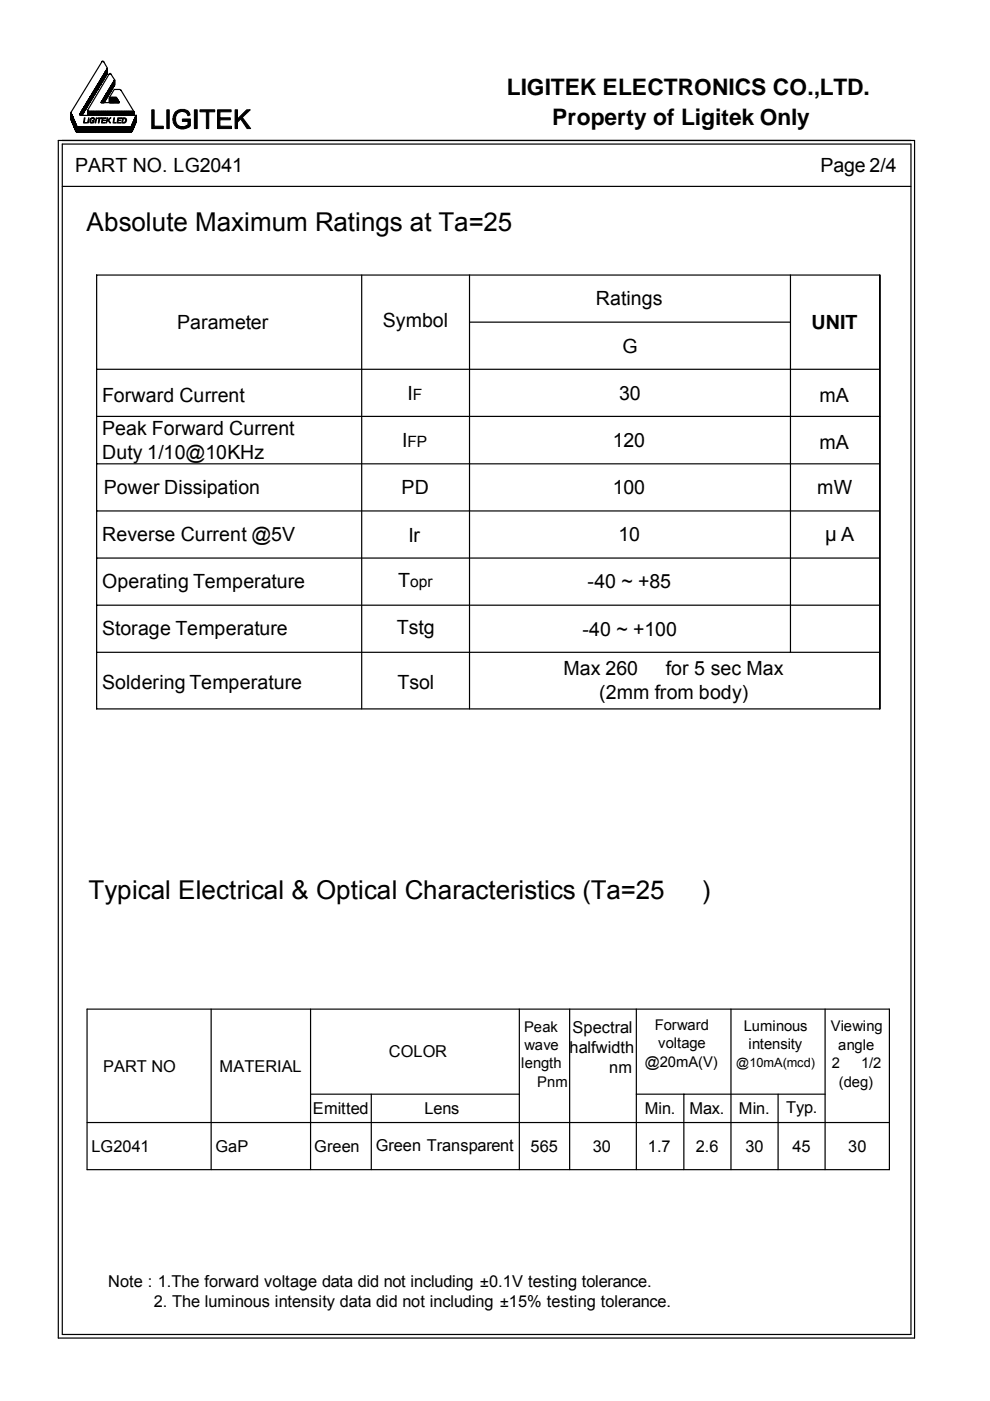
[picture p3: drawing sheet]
<svg xmlns="http://www.w3.org/2000/svg" width="210mm" height="297mm" viewBox="0 0 210 297" stroke-linecap="round" stroke-linejoin="round" font-family="sans-serif">
<g fill="#000" stroke="#000" stroke-width=".21">
<path d="M17.9 25h.1l-.1 1 .5 .1h-.7z" fill-rule="evenodd"/>
<path d="M18.8 25l-.1 1.1h-.2z" fill-rule="evenodd"/>
<path d="M19.3 25.1h.7h-.4l-.4 .2v.6l.3 .1-.5-.1v-.6z" fill-rule="evenodd"/>
<path d="M19.5 25.7l.5-.1-.1 .4-.7 .1-.1-.1 .7-.1v-.2z" fill-rule="evenodd"/>
<path d="M19.6 25.1h.4l.1 .2z" fill-rule="evenodd"/>
<path d="M20.4 25l-.1 1.1h-.1z" fill-rule="evenodd"/>
<path d="M20.7 25h.9l-.1 .1h-.3l-.2 1h-.2l.2-1h-.3z" fill-rule="evenodd"/>
<path d="M21.7 25h.8l-.1 .1h-.6v.4l.6 .1h-.6l-.1 .4 .7 .1h-.9z" fill-rule="evenodd"/>
<path d="M22.7 25h.2l-.1 .5 .1 .1-.4 .5z" fill-rule="evenodd"/>
<path d="M22.8 25.5l.7-.5-.5 .4 .5 .7h-.2z" fill-rule="evenodd"/>
<path d="M24.1 25h.2l-.2 1 .5 .1h-.6z" fill-rule="evenodd"/>
<path d="M25 25h.8l-.1 .1h-.6v.4l.6 .1h-.6l-.1 .4 .7 .1h-.9z" fill-rule="evenodd"/>
<path d="M26 25l.7 .1h-.5l-.2 .9h.6l-.2 .1h-.6z" fill-rule="evenodd"/>
<path d="M26.3 25.1h.4a.45 .45 0 0 1-.1 .8l-.6 .1 .5-.1 .2-.2v-.5z" fill-rule="evenodd"/>
<path d="M32.2 23.3h.5v3.5h1.9v.5h-2.4z" fill-rule="evenodd"/>
<path d="M35.4 23.3h.5v4h-.5z" fill-rule="evenodd"/>
<path d="M37.1 23.9a2.09 2.09 0 0 1 2.8-.3l-1.6 .1a1.01 1.01 0 0 0-1 .9v1.4a1.26 1.26 0 0 0 1.4 .8l-1.3 .1-.5-.6a1.9 1.9 0 0 1-.2-1.7z" fill-rule="evenodd"/>
<path d="M38.7 23.6h1.2l.4 .8-.4 .2-.6-.8z" fill-rule="evenodd"/>
<path d="M38.7 25.2h1.7v1.5l-.4 .3-1 .3h-.7l-.9-.4 1.7-.1 .8-.4v-.7h-1.2z" fill-rule="evenodd"/>
<path d="M41.2 23.3h.6v4h-.6z" fill-rule="evenodd"/>
<path d="M42.4 23.3h3.1v.4h-1.2v3.6h-.5v-3.6h-1.4z" fill-rule="evenodd"/>
<path d="M46.1 23.3h2.9v.4h-2.4v1.3h2.2v.4h-2.2v1.4h2.5v.5h-3z" fill-rule="evenodd"/>
<path d="M49.8 23.3h.6v4h-.6z" fill-rule="evenodd"/>
<path d="M51.4 24.9l1.7 2.4h-.7l-1.4-2.1z" fill-rule="evenodd"/>
<path d="M52.3 23.3h.8l-2.7 2.6v-.7z" fill-rule="evenodd"/>
</g>
<g fill="none" stroke="#000" stroke-width=".25">
<path d="M20.2 19.8l-1.7 1.8M20.3 19.6l-1.8 1.8M20.5 19.4l-1.8 1.8M20.6 19.2l-1.7 1.7M20.7 17.9l1.7-1.6-1.7 1.6M20.7 19l-1.7 1.7M20.9 18.7l-1.9 1.9M21 18.5l-1.7 1.7M21.1 18.4l-1.7 1.7M21.3 17l1.5-1.5-1.5 1.5M21.3 16.8l1.5-1.4-1.5 1.5M21.3 18l-1.8 1.9"/>
<path d="M21.4 17.9l-1.8 1.8M21.5 16.6l1.3-1.3-1.4 1.4M21.5 17.7l-1.7 1.7M21.6 17.5l-1.7 1.7M21.7 16.3l1.1-1.1-1.2 1.2M21.8 16.2l1-1-1 1M21.8 16l1-.9-1 1M21.8 17.2l-1.8 1.8M21.9 17l-1.8 1.9M22 15.7l.8-.7-.8 .8M22 16.8l-1.7 1.7M22.1 16.7l-1.7 1.7"/>
<path d="M22.2 15.5l.6-.6-.7 .7M22.3 15.2l.5-.4-.5 .5M22.3 16.4l-1.8 1.8M22.4 15.1l.4-.4-.4 .5M22.4 16.2l-1.7 1.7M22.5 14.9l.3-.3-.3 .4M22.5 16l-1.7 1.7M22.7 14.6h.1l-.2 .1M22.7 14.6l.1-.1-.8-1.4-.3-.1-6.6 10.8 1.2 3 .2 .1h11.1l.3-.1 1-2.3v1.3M22.7 15.7l-1.8 1.8M22.8 15.5v-1l-5.8 9.5v.4l11.9 .1M22.8 14.6l-.2 .2"/>
<path d="M22.8 14.7l-.4 .5M22.8 14.8l-.6 .6M22.8 14.9l-.7 .8M22.8 15l-.9 .9M22.8 15.2l-1.1 1.1M22.8 15.2l-1.2 1.3M22.8 15.3l-1.4 1.5M22.8 15.5l-1.6 1.6M22.8 15.6l-1.7 1.7M22.8 19.5l1.5-1.6-1.5 1.7M22.8 15.5l-5.4 9M22.9 19.1l1.4-1.2-1.4 1.4"/>
<path d="M23.1 18.9l1.2-1.2-1.1 1.2M23.2 19.9l-1.8 1.8M23.3 18.6l1-1-1 1.1M23.4 19.6l-1.9 1.9M23.5 19.5l-1.7 1.7M23.5 19.3l-1.7 1.7M23.6 18l.7-.6-.6 .6M23.8 17.8l.5-.5-.5 .6M23.8 19l-1.9 1.8M23.9 18.8l-1.9 1.9M24 18.6l-1.7 1.7M24 18.5l-1.6 1.7"/>
<path d="M24.1 17.2l.2-.3-.8-1.3h-.2l-4.7 7.7-.1 .2 .3 .1M24.3 18v-1.1l-2.9 4.9h3.9l-.7-1.1M24.3 17.1l-.3 .3M24.3 17.2l-.4 .4M24.3 17.4l-.8 .8M24.3 17.5l-.9 1M24.3 17.8l-1.3 1.2M24.3 18l-1.8 1.8M24.3 18.1l-1.9 1.9M24.3 18l-2.2 3.8M12.4 29.8h181.5v253.9h-181.5zM13.2 39.5h179.9"/>
<path d="M13.2 30.5h179.9v252.4h-179.9zM15 23.9h.2M15 24h.2M15 24h.2l-.1 .2M15.1 23.9v1.5l1 2.5 .2 .1h11.5l.2-.1 .9-2.1M15.1 24h.1M15.1 24.3h.1l-.1 .2M15.2 24.5l-.1 .1M15.2 25.7l.5-.4-.5 .5M15.3 24.5l-.2 .2M15.3 24.6l-.2 .2M15.4 24.6l-.3 .4 .3-.3"/>
<path d="M15.4 24.7l-.3 .4M15.4 24.7l-.3 .4 .3-.3-.3 .4 .4-.3-.4 .4 .4-.3-.4 .4 .4-.3-.3 .4M15.6 25.1l-.4 .4M15.6 25.2l-.4 .3M15.6 25.2l-.4 .5M15.7 25.2l-.5 .5M15.7 25.5l-.4 .3M15.7 26.8l.4-.4-.4 .4 .5-.3-.5 .4 .5-.3-.5 .4 .5-.3-.4 .4M15.7 25.5l-.4 .4M15.7 25.6l-.4 .4M15.8 25.7l-.5 .4M15.8 25.7l-.4 .5"/>
<path d="M15.8 27.1l.5-.3-.5 .5M15.9 25.8l-.5 .4M15.9 25.9l-.4 .4M15.9 26l-.4 .4M15.9 26.1l-.3 .4 .4-.4M15.9 27.3l.4-.5-.4 .5M16 26.2l-.4 .4M16 27.5l.8-.6-.8 .8M16.1 26.2l-.5 .5M16.1 26.3l-.4 .5M16.3 26.7l-.5 .4M16.4 26.8l-.5 .5"/>
<path d="M16.5 26.9l-.6 .4M16.5 26.9l-.5 .5M16.5 26.9l-.5 .6M16.6 26.9l-.6 .6M16.8 26.9l-.7 .8M16.9 26.9l-.8 1 1.1-1-1 1 1.2-1M17.4 24.4v.1M17.4 24.3v.2M17.4 26.9l-1.1 1.1M17.5 24.2l-.1 .3M17.5 26.9l-1.1 1.1M17.6 24.1l-.3 .4"/>
<path d="M17.7 26.9l-1.2 1.1M17.8 23.9l-.6 .6M17.8 26.9l-1.1 1.1M17.9 23.6l-.8 .9 .8-.8M17.9 26.9l-1.1 1.1M17.9 23.5l-.8 .9M18.1 26.9l-1.1 1.1 1-1.1-1.2 1.1M18.2 23.1l-1.2 1.2M18.2 23.2l-1.2 1.2M18.2 26.9l-1.1 1.1M18.4 22.9l-1.5 1.4 1.4-1.3M18.5 22.6l-1.6 1.6 1.6-1.5"/>
<path d="M18.5 26.9l-1.1 1.1 1-1.1-1.2 1.1M18.5 22.4l-1.5 1.6M18.5 23.5h.2M18.5 26.9l-1.1 1.1M18.6 23.5v1M18.6 26.9l-1.1 1.1M18.7 22.4l-1.8 1.7M18.8 22.2l-1.7 1.7M18.8 23.6l-.2 .1M18.8 23.6l-.2 .4 .4-.4-.4 .4 .4-.4-.4 .5 .5-.5-.5 .6 .6-.6-.6 .7 .7-.7-.7 .8 .8-.8-.8 .9M18.8 26.9l-1.2 1.1M18.8 23.6h9.6"/>
<path d="M18.9 22l-1.7 1.7M18.9 26.9l-1.1 1.1M19 21.8l-1.7 1.7M19 26.9l-1.1 1.1M19.2 21.5l-1.8 1.9M19.2 26.9l-1.2 1.1 1-1.1-1.1 1.1M19.3 21.3l-1.7 1.7M19.3 26.9l-1.1 1.1M19.4 21.2l-1.7 1.7M19.6 20.9l-1.8 1.8M19.6 26.9l-1.1 1.1 1-1.1-1.2 1.1M19.6 26.9l-1.1 1.1"/>
<path d="M19.7 20.7l-1.8 1.7M19.7 26.9l-1.1 1.1M19.8 20.5l-1.7 1.7M19.9 20.3l-1.7 1.7M20 20.2l-1.7 1.6M20 26.9l-1.1 1.1 1-1.1-1.2 1.1M20.1 20.1l-1.7 1.7M20.1 26.9l-1.1 1.1M20.3 26.9l-1.1 1.1 1-1.1-1.2 1.1M20.4 26.9l-1.1 1.1M20.5 26.9l-1.1 1.1M20.7 26.9l-1.2 1.1"/>
<path d="M20.7 26.9l-1.1 1.1M20.8 26.9l-1.1 1.1M21.1 26.9l-1.1 1.1 1-1.1-1.2 1.1M21.2 26.9l-1.1 1.1M21.4 23.6l-.8 .9 .7-.9-.8 .9 .8-.9-.9 .9 .8-.9-.9 .9 .8-.9-.9 .9 .8-.9-.8 .9 .7-.9-.8 .9 .7-.9-.8 .9 .7-.9-.8 .9 .8-.9-.9 .9 .8-.9-.9 .9 .8-.9-.9 .9 .8-.9-.8 .9 .7-.9-.8 .9 .7-.9-.8 .9 .8-.9-.9 .9 .8-.9-.9 .9 .8-.9-1 .9 .8-.9-.8 .9 .7-.9-.8 .9 .7-.9-.8 .9 .8-.9-.9 .9 .8-.9-.9 .9M21.4 26.9l-1.1 1.1 1-1.1-1.1 1.1M21.5 26.9l-1.1 1.1M21.6 26.9l-1.1 1.1M21.8 26.9l-1.2 1.1M21.8 26.9l-1.1 1.1M21.9 26.9l-1.1 1.1M22.2 21.6l-.2 .2"/>
<path d="M22.2 26.9l-1.1 1.1 1-1.1-1.2 1.1M22.3 21.3l-.4 .5 .4-.4M22.3 26.9l-1.1 1.1M22.4 21.1l-.6 .7 .6-.6M22.5 21l-.7 .8M22.5 20.9l-.7 .9M22.5 26.9l-1.1 1.1 1-1.1-1.1 1.1M22.6 20.8l-.8 1M22.6 26.9l-1.1 1.1M22.7 20.7l-1 1.1M22.7 26.9l-1.1 1.1M22.8 20.5l-1.2 1.3 1.2-1.2"/>
<path d="M22.9 20.2l-1.4 1.6 1.4-1.5M22.9 26.9l-1.1 1.1 1-1.1-1.1 1.1M23 20.2l-1.6 1.6M23 26.9l-1.1 1.1M23.1 20.7h.3l-.2 .1 .3-.1-.3 .2 .3-.2-.3 .3M23.2 20.7l1-1.7h1.2l.3 .1 2.7 4.5M23.3 26.9l-1.2 1.1 1-1.1-1.1 1.1M23.4 26.9l-1.1 1.1M23.5 26.9l-1.1 1.1M23.6 20.7l-.4 .4M23.6 26.9l-1.2 1.1M23.7 20.7l-.5 .6 .7-.6-.7 .6"/>
<path d="M23.7 26.9l-1.1 1.1M23.8 26.9l-1.1 1.1M24 20.7l-.8 .7M24 20.7l-.8 .9 1-.9-1 1M24 26.9l-1.1 1.1 1.1-1.1-1.2 1.1M24.1 26.9l-1.1 1.1M24.2 21.8l.7-.7-.6 .7M24.4 26.9l-1.2 1.1 1-1.1-1.1 1.1M24.5 20.7l-1.2 1.1 1-1.1-1.1 1.1v-1.1h1.4M24.5 26.9l-1.1 1.1M24.6 20.7l-1.1 1.1M24.6 26.9l-1.1 1.1"/>
<path d="M24.6 20.7l-1 1.1 1-1.1-.9 1.1 1-1.1-.9 1.1 .9-1-.8 1 .9-.9M24.7 26.9l-1.2 1.1M24.8 20.9l-.8 .9M24.8 20.9l-.8 .9 .9-.8M24.8 26.9l-1.1 1.1M24.9 21.2l-.5 .6 .6-.6-.5 .6 .6-.5M24.9 26.9l-1.1 1.1M25 28l1.1-1.1-1.1 1.1M25.1 21.4l-.4 .4 .4-.5-.5 .5M25.1 21.6l-.2 .2M25.1 26.9l-1.1 1.1 1.1-1.1-1.2 1.1M25.2 26.9l-1.1 1.1"/>
<path d="M25.3 28l1.1-1.1-1.1 1.1M25.3 21.7l-.2 .1 .1-.2-.1 .2M25.5 26.9l-1.1 1.1 1-1.1-1.2 1.1M25.6 26.9l-1.1 1.1M25.7 26.9l-1.1 1.1M25.9 26.9l-1.2 1.1 1-1.1-1.1 1.1M26 26.9l-1.1 1.1M26.1 26.9l-1 1.1M26.2 26.9l-1.1 1.1M26.3 26.9l-1.1 1.1M26.4 26.9l-1.1 1.1M26.6 26.9l-1.2 1.1"/>
<path d="M26.7 26.9l-1.1 1.1M26.8 26.9l-1.1 1.1M27 26.9l-1.1 1.1 1-1.1-1.2 1.1M27.1 26.9l-1.1 1.1M27.3 28l1.1-1.2-1.1 1.2M27.3 26.9l-1.1 1.1 1.1-1.1-1.2 1.1M27.4 26.9l-1.1 1.1M27.5 26.9l-1.1 1.1M27.7 26.9l-1.2 1.1M27.8 26.8l-1.1 1.2M27.9 26.5l1-.8-1 .9M28 27.7l-.2 .3 .3-.3"/>
<path d="M28 27.9l-.2 .1M28 26.3l.9-.7-.9 .8M28.1 27.6l-.4 .4M28.2 27.3l-.7 .7 .8-.7M28.2 27.4l-.7 .6M28.2 25.9l.7-.6-.7 .7M28.3 27.1l-.9 .9 1-.9M28.3 27.2l-.9 .8M28.4 27l-1.1 1M28.4 23.6l-.9 .9 .8-.9-.9 .9 .8-.9-.9 .9 .8-.9-.8 .9 .7-.9-.8 .9 .7-.9-.8 .9 .8-.9-.9 .9 .8-.9-.9 .9 .8-.9-.9 .9 .8-.9-.8 .9 .7-.9-.8 .9 .7-.9-.8 .9 .7-.9-.8 .9 .8-.9-.9 .9 .8-.9-.9 .9 .8-.9-.9 .9 .8-.9-.8 .9 .7-.9-.8 .9 .7-.9-.8 .9 .8-.9-.9 .9 .8-.9-.9 .9 .8-.9-.9 .9 .8-.9-.8 .9 .7-.9-.8 .9 .7-.9-.8 .9 .7-.9-.8 .9 .8-.9-.9 .9 .8-.9-.9 .9 .8-.9-.9 .9 .8-.9-.8 .9 .7-.9-.8 .9 .7-.9-.8 .9 .8-.9-.9 .9 .8-.9-.9 .9 .8-.9-.9 .9 .8-.9-.8 .9 .7-.9-.8 .9 .7-.9-.8 .9 .7-.9-.8 .9 .8-.9-.9 .9 .8-.9-.9 .9 .8-.9-.9 .9 .8-.9-.8 .9 .7-.9-.8 .9 .7-.9-.8 .9 .8-.9-1 .9 .8-.9-.9 .9 .8-.9-.8 .9 .7-.9-.8 .9 .7-.9-.8 .9 .7-.9-.8 .9 .8-.9-.9 .9 .8-.9-.9 .9 .8-.9-.9 .9 .8-.9-.8 .9 .7-.9-.8 .9 .7-.9-.8 .9 .8-.9-.9 .9 .8-.9-.9 .9 .8-.9-.9 .9 .8-.9-.8 .9 .7-.9-.8 .9 .7-.9-.8 .9 .7-.9-.8 .9 .8-.9-.9 .9 .8-.9-.9 .9 .8-.9-.9 .9 .8-.9-.8 .9 .7-.9-.8 .9 .7-.9-.8 .9 .8-.9-.9 .9 .8-.9-.9 .9 .8-.9-.9 .9 .8-.9-.8 .9 .7-.9-.8 .9 .7-.9-.8 .9 .7-.9-.8 .9 .8-.9-.9 .9 .8-.9-.9 .9 .8-.9-.9 .9 .8-.9-.8 .9M28.4 23.7l-.8 .8M28.4 23.8l-.7 .7"/>
<path d="M28.4 23.9l-.6 .6M28.4 24l-.5 .5M28.4 24.2l-.4 .3M28.4 24.3l-.2 .2M28.4 24.4l-.1 .1h.1M28.4 23.6v.9M28.4 26.7l-1.2 1.3 1.3-1.3M28.4 26.8l-1.2 1.2M28.5 26.6l-1.4 1.4M28.6 26.3l-1.6 1.7M28.6 24.9l.3-.2-.5 .6 .5-.3-.5 .4 .5-.3M28.7 26.1l-1.9 1.9 2-1.9"/>
<path d="M28.7 26.2l-1.8 1.8M28.8 25.9l-2 2.1M28.8 24.5h.1M28.9 25.7l-2.2 2.3 2.2-2.2M28.9 24.5l-.2 .3M28.9 25.1l-.6 .7M28.9 25.1l-.5 .4M28.9 25.4l-.8 .8 .8-.7M28.9 25.5l-.8 .7M28.9 25.5l-.9 .7M76.7 58.3v92M99.5 58.3v92"/>
<path d="M167.6 58.3v80M186.5 58.3v92v-92M186.5 58.3h-166v92h166M20.5 78.3h166M99.5 68.3h68.1M20.5 98.3h166M20.5 88.3h166M20.5 118.3h166M20.5 108.3h166M20.5 138.3h166M20.5 128.3h166M18.5 214h170.1v34h-170.1z"/>
<path d="M44.8 214v34M65.8 214v34M110.1 214v34M120.8 214v34M134.9 214v34M155 214v34M174.9 214v34M18.5 238h170.1M65.8 232h44.3M78.7 232v16M134.9 232h40M145 232v16"/>
<path d="M165 232v16"/>
</g>
<g font-size="5.5">
<text x="18.4" y="49">Absolute Maximum Ratings at Ta=25</text>
<text x="18.8" y="190.6">Typical Electrical &amp; Optical Characteristics (Ta=25</text>
<text x="148.8" y="190.6">)</text>
</g>
<g font-size="4.8">
<text x="107.5" y="20.2">LIGITEK ELECTRONICS CO.,LTD.</text>
<text x="117.1" y="26.4">Property of Ligitek Only</text>
</g>
<g font-size="4.1">
<text x="15.9" y="36.5">PART NO. LG2041</text>
<text x="173.9" y="36.4">Page 2/4</text>
<text x="126.4" y="64.6">Ratings</text>
<text x="37.6" y="69.8">Parameter</text>
<text x="81.2" y="69.4">Symbol</text>
<text x="172.1" y="69.8">UNIT</text>
<text x="132" y="74.8">G</text>
<text x="21.7" y="85.2">Forward Current</text>
<text x="86.4" y="84.8">I</text>
<text x="131.3" y="84.8">30</text>
<text x="173.8" y="85.2">mA</text>
<text x="21.7" y="92.2">Peak Forward Current</text>
<text x="85.2" y="94.8">I</text>
<text x="129.9" y="94.8">120</text>
<text x="173.8" y="95.2">mA</text>
<text x="21.7" y="97.2">Duty 1/10@10KHz</text>
<text x="22" y="104.8">Power Dissipation</text>
<text x="85.2" y="104.8">PD</text>
<text x="129.9" y="104.8">100</text>
<text x="173.3" y="104.7">mW</text>
<text x="21.7" y="114.7">Reverse Current @5V</text>
<text x="86.6" y="114.9">Ir</text>
<text x="131.1" y="114.8">10</text>
<text x="178.3" y="114.8">A</text>
<text x="21.7" y="124.7">Operating Temperature</text>
<text x="84.4" y="124.5">T</text>
<text x="124.6" y="124.8">-40 ~ +85</text>
<text x="21.7" y="134.7">Storage Temperature</text>
<text x="84.1" y="134.4">Tstg</text>
<text x="123.5" y="134.7">-40 ~ +100</text>
<text x="119.5" y="143">Max 260℃ for 5 sec Max</text>
<text x="21.7" y="146">Soldering Temperature</text>
<text x="84.3" y="146.1">Tsol</text>
<text x="127" y="148.1">(2mm from body)</text>
</g>
<text font-size="3.6" x="121.7" y="227.5">△λnm</text>
<g font-size="3.5">
<text x="121.4" y="219">Spectral</text>
<text x="21.8" y="227.2">PART NO</text>
<text x="46.5" y="227.2">MATERIAL</text>
<text x="82.4" y="224.2">COLOR</text>
<text x="120.8" y="223.2">halfwidth</text>
<text x="66.4" y="236.2">Emitted</text>
<text x="90" y="236.2">Lens</text>
<text x="136.7" y="236.2">Min.</text>
<text x="146.2" y="236.2">Max.</text>
<text x="156.7" y="236.2">Min.</text>
<text x="166.7" y="235.9">Typ.</text>
<text x="19.4" y="244.3">LG2041</text>
<text x="45.7" y="244.3">GaP</text>
<text x="66.6" y="244.2">Green</text>
<text x="79.7" y="244.1">Green Transparent</text>
<text x="112.5" y="244.2">565</text>
<text x="125.7" y="244.2">30</text>
<text x="137.4" y="244.3">1.7</text>
<text x="147.5" y="244.2">2.6</text>
<text x="158" y="244.2">30</text>
<text x="168" y="244.2">45</text>
<text x="179.9" y="244.2">30</text>
<text x="22.9" y="272.9">Note : 1.The forward voltage data did not including</text>
<text x="103.7" y="272.9">0.1V testing tolerance.</text>
<text x="32.6" y="277.2">2. The luminous intensity data did not including</text>
<text x="107.9" y="277.2">15% testing tolerance.</text>
</g>
<g font-size="3.3">
<text x="87.5" y="84.8">F</text>
<text x="86.4" y="94.8">FP</text>
<text x="86.9" y="124.5">opr</text>
</g>
<g font-size="3.1">
<text x="111.1" y="218.8">Peak</text>
<text x="138.8" y="218.4">Forward</text>
<text x="157.7" y="218.5">Luminous</text>
<text x="176.1" y="218.7">Viewing</text>
<text x="110.5" y="226.4">length</text>
<text x="111.2" y="222.6">wave</text>
<text x="136.7" y="226.1">@20mA(V)</text>
<text x="139.6" y="222.2">voltage</text>
<text x="158.7" y="222.3">intensity</text>
<text x="176.4" y="226.5">2</text>
<text x="177.7" y="222.6">angle</text>
<text x="182.6" y="226.5">1/2</text>
<text x="113.9" y="230.4">Pnm</text>
<text x="177.8" y="230.4">(deg)</text>
</g>
<text font-size="2.7" x="156.1" y="226.1">@10mA(mcd)</text>
</svg>
